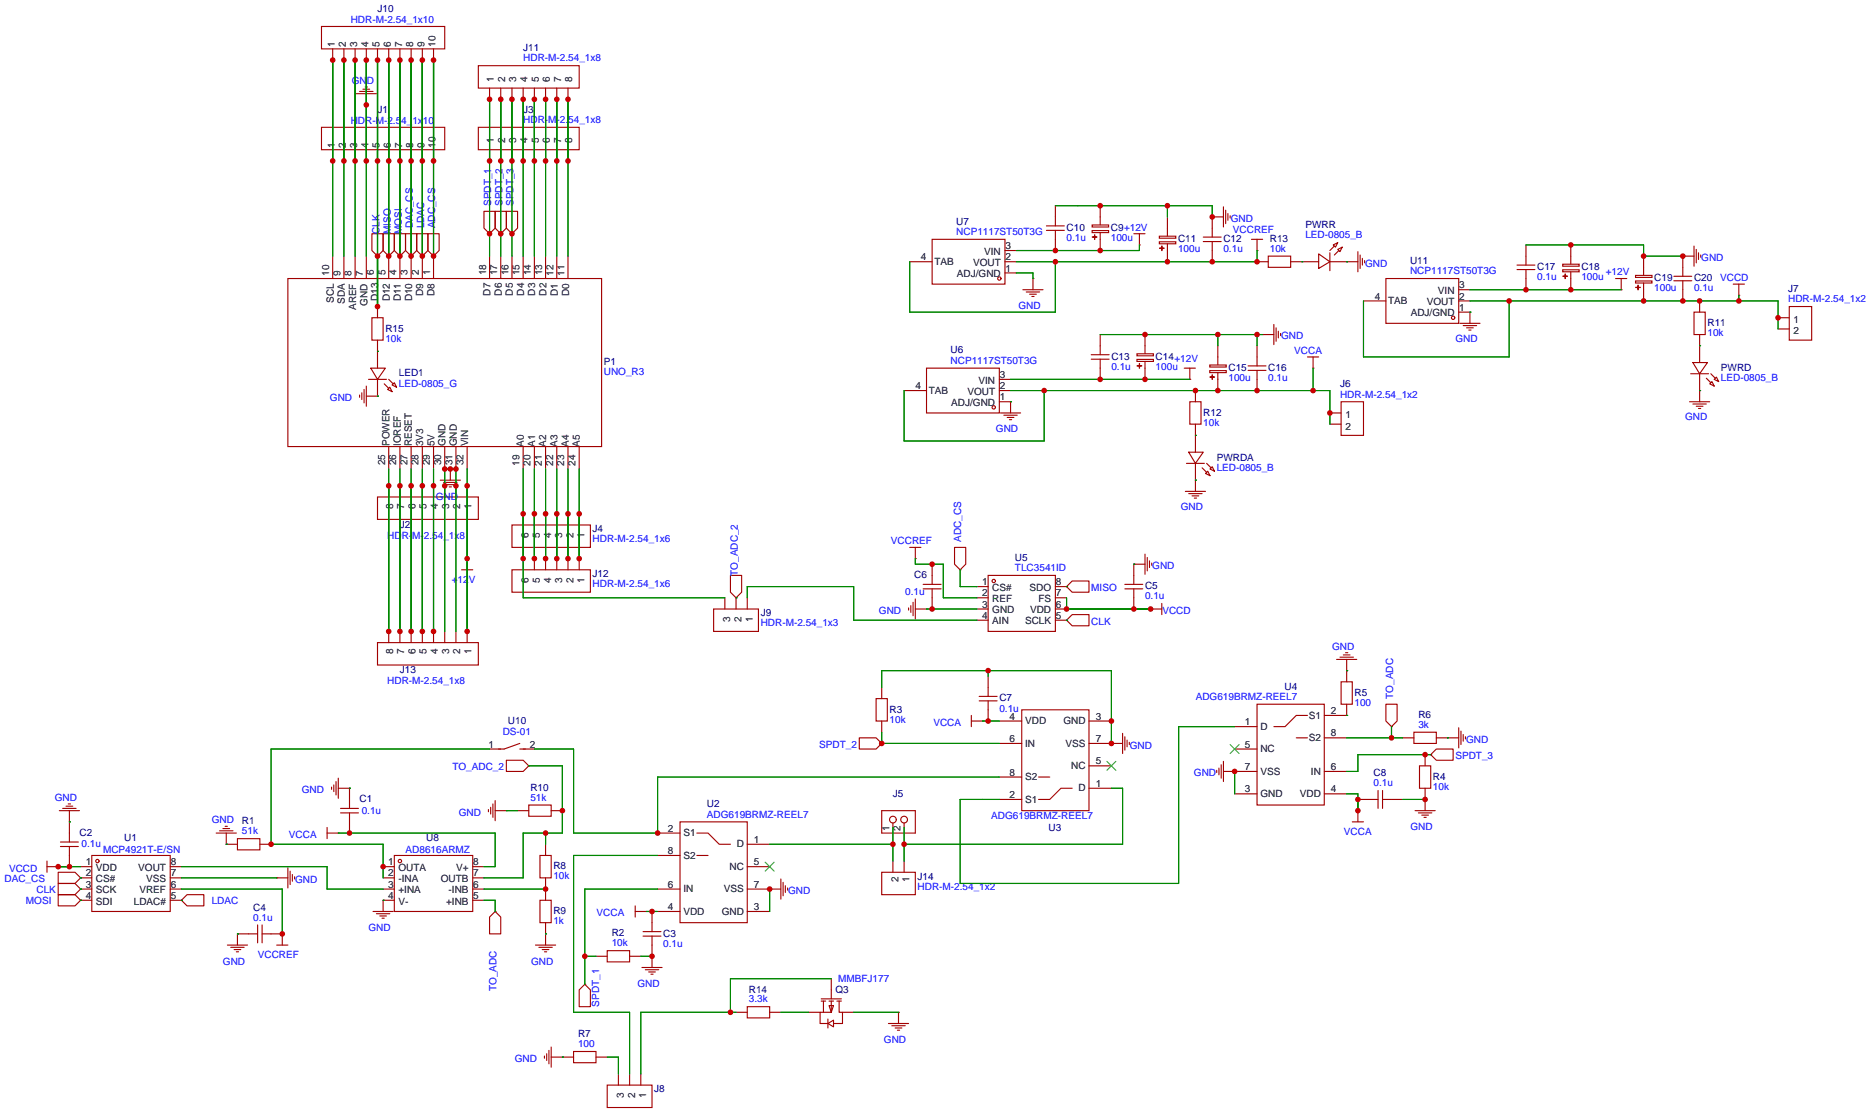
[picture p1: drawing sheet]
<svg xmlns="http://www.w3.org/2000/svg" width="424mm" height="252mm" viewBox="0 0 424 252" stroke-linecap="round" stroke-linejoin="round" font-family="sans-serif">
<g fill="none" stroke="#a10000" stroke-width=".25">
<path d="M72.9 6h27.9v5.1h-27.9zM75.4 11.1v2.5M78 11.1v2.5M80.5 11.1v2.5M82.8 19.7h.5M83 11.1v2.5M85.6 11.1v2.5M88.1 11.1v2.5M90.7 11.1v2.5M93.2 11.1v2.5M95.7 11.1v2.5M98.3 11.1v2.5"/>
<path d="M108.4 14.9h22.9v5.1h-22.9zM111 20v2.5M113.5 20v2.5M116.1 20v2.5M118.6 20v2.5M121.1 20v2.5M123.7 20v2.5M126.2 20v2.5M128.8 20v2.5M72.9 28.9h27.9v5h-27.9zM75.4 33.9v2.6M78 33.9v2.6"/>
<path d="M80.5 33.9v2.6M80.8 21.2h4.5M81.5 20.7h3.1M82.3 20.2h1.5M83 23.8h.1M83 21.2v2.6M83 33.9v2.6M85.6 33.9v2.6M88.1 33.9v2.6M90.7 33.9v2.6M93.2 33.9v2.6M95.7 33.9v2.6"/>
<path d="M98.3 33.9v2.6M108.4 28.9h22.9v5h-22.9zM111 33.9v2.6M113.5 33.9v2.6M116.1 33.9v2.6M118.6 33.9v2.6M121.1 33.9v2.6M123.7 33.9v2.6M126.2 33.9v2.6M128.8 33.9v2.6M75.4 58.1v5.1M78 58.1v5.1"/>
<path d="M80.5 58.1v5.1M83 58.1v5.1M84.3 53h2.6v3.8l-1.3 1.3-1.3-1.3zM85.6 58.1h.1M85.6 58.1v5.1M86.9 53h2.5v3.8l-1.3 1.3-1.2-1.3zM88.1 58.1h.1M88.1 58.1v5.1M89.4 53h2.5v3.8l-1.2 1.3-1.3-1.3zM90.7 58.1h.1M90.7 58.1v5.1M91.9 53h2.6v3.8l-1.3 1.3-1.3-1.3z"/>
<path d="M93.2 58.1h.1M93.2 58.1v5.1M94.5 53h2.5v3.8l-1.3 1.3-1.2-1.3zM95.7 58.1h.1M95.7 58.1v5.1M97 53h2.6v3.8l-1.3 1.3-1.3-1.3zM98.3 58.1h.1M98.3 58.1v5.1M109.7 47.9h2.6v3.8l-1.3 1.3-1.3-1.3zM111 53h.1M111 58.1v5.1M112.3 47.9h2.5v3.8l-1.3 1.3-1.2-1.3z"/>
<path d="M113.5 53h.1M113.5 58.1v5.1M114.8 47.9h2.5v3.8l-1.2 1.3-1.3-1.3zM116.1 53h.1M116.1 58.1v5.1M118.6 58.1v5.1M121.1 58.1v5.1M123.7 58.1v5.1M126.2 58.1v5.1M128.8 58.1v5.1M206.2 59.3h5.1M211.3 54.3h16.5v10.1h-16.5z"/>
<path d="M227.8 59.3h2.6M227.8 56.8h2.6M237.2 52.2h4.1M237.2 51.2h4.1M239.3 46.6v4.6M239.3 52.2v4.6M247.6 51h3.7v.5h-3.7zM247.6 52.3h3.7v.4h-3.7zM247.6 53.7l1 .1zM248.1 53.2l.1 1.1zM249.4 46.6v4.4M249.4 52.7v4.1"/>
<path d="M257 53h2.6M258.3 55.5h.1M258.3 53v2.5M262.8 53.6h3.8v.4h-3.8zM262.8 54.8h3.8v.5h-3.8zM262.9 56.3h1zM263.4 55.8v1zM264.7 49.2v4.3M264.7 55.3v4M272.8 54.8h4M272.8 53.8h4M274.8 49.2h.1"/>
<path d="M274.8 49.2h2.6M274.8 49.2v4.6M274.8 54.8v4.5M277.4 46.9v4.6M277.9 47.7v3M278.4 48.4v1.5M278.9 48.9v.5M283.7 54.3h2.5M285 56.8h.1M285 54.3v2.5M285 59.3h2.5M287.5 58.1h5.1v2.5h-5.1z"/>
<path d="M292.6 59.3h6.3M298.9 57.6l2.6 1.7-2.6 1.6zM301.5 59.3h6.3M301.5 57.3v4.1M302.2 55.5l1.1-.5-.5 1zM302.5 55.8l-1 1M303.3 56.6l1-.6-.5 1.1zM303.5 56.8l-1 1M305.3 59.3h.1M307.8 57.1v4.5M308.3 57.8v3.1M308.8 58.6v1.5"/>
<path d="M309.4 59.1v.5M345.9 55.5v4.6M354.3 59.9h3.7v.5h-3.7zM356.1 55.5v4.4M372.6 58.1v4.3M381.5 58.1h.1M381.5 58.1v4.5M381.5 58.1h2.5M384 55.8v4.6M384.5 56.6v3M385 57.3v1.5M385.6 57.8v.5"/>
<path d="M65.3 63.2h71.1v38.1h-71.1zM84.3 72h2.6v5.1h-2.6zM85.6 69.5v2.5M85.6 77.1v6.4M227.8 61.9h2.6M231.9 65.7h4.6M232.6 66.2h3.1M233.4 66.7h1.5M233.9 67.2h.5M234.2 63.2h.1M234.2 63.2v2.5M249.4 75.9v4.5"/>
<path d="M259.6 75.9v4.3M276.1 78.4v4.3M285 78.4v4.6M286.2 75.9h.1M286.2 75.9h2.6M288.8 73.6v4.5M289.3 74.3v3.1M289.8 75.1v1.5M290.3 75.6v.5M309.1 68.2h5.1M314.2 63.2h16.5v10.1h-16.5zM330.7 65.7h2.5"/>
<path d="M330.7 70.8h2.5M330.7 68.2h2.5M330.9 73.3h4.6M331.7 73.8h3.1M332.5 74.3h1.5M333 74.8h.5M333.2 70.8h.1M333.2 70.8v2.5M343.9 61.1h4.1M343.9 60.1h4.1M345.9 61.1v4.6M354.3 61.2h3.7v.4h-3.7z"/>
<path d="M354.3 62.6h1zM354.8 62.1v1.1zM356.1 61.6v4.1M366.3 63.2h2.5M367.5 65.7h.1M367.5 63.2v2.5M370.8 62.4h3.7v.5h-3.7zM370.8 63.7h3.7v.5h-3.7zM370.8 65.2h1zM371.3 64.7l.1 1zM372.6 64.2v4M379.5 63.7h4"/>
<path d="M379.5 62.6h4M381.5 63.7v4.5M384 70.8h2.6v5.1h-2.6zM385.3 68.2v2.6M385.3 75.9v6.3M392.9 64.4h2.6M394.2 67h.1M394.2 64.4v2.6M403.1 72h2.5M403.1 74.6h2.5M405.6 69.5h5.1v7.6h-5.1zM81.5 89.6v.5"/>
<path d="M82 89.1v1.5M82.5 88.3v3M83 87.5v4.6M83 89.8h2.6M83.5 86h4.1M84.1 83.5h3.3l-1.8 2.5zM85.6 89.8h.1M85.6 86v3.8M87.1 87l1 1M88.1 86l1 1M88.4 87.8l.5 1-1-.5zM88.9 87.3l.5-.5 .5 1z"/>
<path d="M205 88.6h5M210 83.5h16.6v10.1h-16.6zM226.6 91.1h2.5M226.6 88.6h2.5M226.6 86h2.5M226.8 93.6h4.6M227.6 94.1h3M228.3 94.7h1.6M228.8 95.2h.5M229.1 91.1h.1M229.1 91.1v2.5M247.4 81.4h4"/>
<path d="M247.4 80.4h4M249.4 81.4v4.6M257.7 80.2h3.8v.5h-3.8zM257.7 81.5h3.8v.5h-3.8zM257.8 82.9l1 .1zM258.3 82.5v1zM259.6 82v4M268.5 83.5h2.5M269.7 91.1h2.6v5.1h-2.6zM269.7 86h.1M269.7 83.5v2.5M271 88.6v2.5"/>
<path d="M271 96.2v6.3M274.3 82.8h3.7v.4h-3.7zM274.3 84h3.7v.5h-3.7zM274.3 85.5h1zM274.8 85v1zM276.1 84.5v4.1M282.9 84h4.1M282.9 83h4.1M285 84v4.6M296.4 80.9h2.5M297.7 83.5h.1M297.7 80.9v2.6"/>
<path d="M301.5 93.6h2.5M301.5 96.2h2.5M304 91.1h5.1v7.6h-5.1zM383 91.1h4.6M383.3 84.7h4M383.8 82.2h3.3l-1.8 2.5zM383.8 91.6h3M384.5 92.1h1.6M385 92.6h.6M385.3 88.6h.1M385.3 84.7v6.4M386.8 85.8l1 1"/>
<path d="M387.8 84.7l1.1 1.1M388.1 86.5l.5 1-1-.5zM389.1 85.5l.5 1-1-.5zM85.6 112.7h22.8v5.1h-22.8zM88.1 101.3v5M88.1 110.1v2.6M90.7 101.3v5M90.7 110.1v2.6M93.2 101.3v5M93.2 110.1v2.6M95.7 101.3v5M95.7 110.1v2.6"/>
<path d="M98.3 101.3v5M98.3 110.1v2.6M99.8 108.9h4.6M100.6 109.4h3M100.8 101.3v5M100.8 110.1v2.6M101.3 109.9h1.6M101.8 110.4h.5M102.1 106.3h.1M102.1 106.3v2.6M103.4 101.3v5M103.4 110.1v2.6"/>
<path d="M105.9 101.3v5M105.9 110.1v2.6M116.1 119h17.7v5.1h-17.7zM118.6 101.3v5M118.6 116.5v2.5M121.1 101.3v5M121.1 116.5v2.5M123.7 101.3v5M123.7 116.5v2.5M126.2 101.3v5M126.2 116.5v2.5M128.8 101.3v5"/>
<path d="M128.8 116.5v2.5M131.3 101.3v5M131.3 116.5v2.5M268.7 111.4h4.6M269 105.1h4M269.5 102.5h3.3l-1.8 2.6zM269.5 111.9h3M270.2 112.4h1.6M270.7 112.9h.6M271 108.9h.1M271 105.1v6.3M272.5 106.1l1 1"/>
<path d="M273.3 107.4l.5-.6 .5 1.1zM273.5 105.1l1.1 1M274.3 106.3l.5-.5 .5 1zM104.6 129.2h2.6M105.9 126.7h.1M105.9 126.7v2.5M116.1 129.2h17.7v5.1h-17.7zM118.6 126.7v2.5M121.1 126.7v2.5M123.7 126.7v2.5M126.2 126.7v2.5M128.8 126.7v2.5"/>
<path d="M131.3 126.7v2.5M161.8 138.1h10.1v5.1h-10.1zM164.3 135.5v2.6M165.6 130.5h2.5v3.8l-1.2 1.2-1.3-1.2zM166.9 135.5h.1M166.9 135.5v2.6M169.4 135.5v2.6M206 137.8v.5M206.2 124.1h2.6M206.5 137.3v1.5M207 136.6v3M207.5 126.7h.1"/>
<path d="M207.5 138.1h2.5M207.5 124.1v2.6M207.5 135.8v4.6M209.3 133.5h4M209.3 132.5h4M210 138.1h.1M211.3 127.9v4.6M211.3 133.5v4.6M216.4 124.1h2.5v3.8l-1.2 1.3-1.3-1.3zM217.7 129.2h.1M221.5 133h2.5M221.5 135.5h2.5"/>
<path d="M221.5 138.1h2.5M224 130.5h15.3v12.7h-15.3zM239.3 133h2.5M239.3 135.5h2.5M239.3 138.1h2.5M241.8 133h.1M243.1 131.7h3.8v2.6h-3.8l-1.3-1.3zM243.1 139.4h3.8v2.5h-3.8l-1.3-1.3zM255 133.5h4.1M255 132.5h4.1M257 127.9h.1M257 127.9v4.6"/>
<path d="M257 133.5v4.6M257 127.9h2.6M259.6 125.6v4.6M260.1 126.4v3M260.6 127.2v1.5M260.8 138.1h.1M260.8 138.1h2.6M261.1 127.7v.5M263.4 136.8v2.6M85.6 145.7h22.8v5.1h-22.8zM88.1 143.2v2.5M90.7 143.2v2.5"/>
<path d="M93.2 143.2v2.5M95.7 143.2v2.5M98.3 143.2v2.5M100.8 143.2v2.5M103.4 143.2v2.5M105.9 143.2v2.5M198.6 158.4h2.6v5.1h-2.6zM199.9 155.9v2.5M221.5 140.6h2.5M222 157.9h4M222 158.9h4M224 153.3v4.6"/>
<path d="M224 158.9v4.6M239.3 140.6h2.5M241.8 140.6h.1M285 159.7h15.2v22.8h-15.2zM303 149.5h4.6M303.8 149h3M304 154.6h2.6v5.1h-2.6zM304.5 148.5h1.6M305 148h.5M305.3 152.1h.1M305.3 159.7v2.5h-5.1M305.3 149.5v5.1"/>
<path d="M314.2 159.7h2.5v3.8l-1.2 1.3-1.3-1.3zM75.2 178.5v.5M75.7 178v1.5M76.2 177.2v3M76.7 178.7h2.5M76.7 176.4v4.6M79.2 178.7h.1M79.2 178.7v4.6M114.8 172.4h3.8l1.3 1.2-1.3 1.3h-3.8zM117.8 168.6l-3.5 1.2h-3.3M117.8 169.8h3.3M119.9 173.6h.1"/>
<path d="M194.8 167.3h3.8l1.3 1.3-1.3 1.2h-3.8zM199.9 168.6h.1M199.9 163.5v2.5M220.2 163.5h2.5M220.2 162.2v2.6M222.7 163.5h.1M226.6 163.5h5M226.6 168.6h5M226.6 176.2h5M231.6 160.9h15.3v22.9h-15.3zM235.4 176.2h2.6M243.1 178.7h-2.6l-2.5 2.6h-2.6"/>
<path d="M246.9 178.7h5.1M246.9 163.5h5.1M246.9 173.6h5.1M246.9 168.6h7.6M252 168.6h.1M254.5 166.3v4.6M255 167v3.1M255.5 167.8v1.5M256 168.3v.5M275.8 174.7v.5M276.3 174.2v1.5M276.8 173.4v3"/>
<path d="M277.4 174.9h7.6M277.4 172.6v4.6M279.9 174.9h.1M279.9 164.8h5.1M279.9 180h5.1M279.9 169.8h5.1M293.9 167.3h2.5M296.4 162.2h-2.5l-2.6 2.6h-2.5M300.2 180h5.1M300.2 174.9h5.1M300.2 167.3h5.1M312.4 179.2v4.1"/>
<path d="M313.4 179.2v4.1M315.5 164.8h.1M318 167.3h2.5M320.5 166h5.1v2.6h-5.1zM321.8 173.6h2.5v5.1h-2.5zM323.1 171.1v2.5M323.1 178.7v5.1M324.3 171.1h.1M325.6 169.8h3.8v2.6h-3.8l-1.3-1.3zM325.6 167.3h5.1M328.2 167.3h.1M330.7 165v4.6"/>
<path d="M331.2 165.8v3M331.7 166.5v1.6M332.2 167v.5M10.7 196.5h2.5M10.7 195.2v2.6M13.2 196.5h.1M13.2 197.8h3.8l1.3 1.2-1.3 1.3h-3.8zM13.4 183.8h4.6M13.7 191.9h4.1M13.7 190.9h4.1M14.2 183.3h3.1M15 182.8h1.5"/>
<path d="M15.5 182.3h.5M15.7 186.3h.1M15.7 183.8v7.1M15.7 191.9v4.6M18.3 199h.1M18.3 196.5h2.5M18.3 199h2.5M20.8 194h17.8v12.7h-17.8zM38.6 196.5h2.5M38.6 199h2.5M49 188.9h4.6M49.8 188.4h3"/>
<path d="M50.5 187.9h1.6M51 187.4h.5M51.3 191.4h.1M51.3 191.4h2.5M51.3 188.9v2.5M53.8 190.2h5.1v2.5h-5.1zM58.9 191.4h2.6M62.7 199h.1M62.7 199h2.6M65.3 196.8v4.5M65.8 197.5v3.1M66.3 198.3v1.5"/>
<path d="M66.8 198.8v.5M74.2 188.9h2.5M74.2 187.6v2.6M76.7 188.9h.1M77.2 184.3h4.1M77.2 183.3h4.1M79.2 184.3v4.6M86.9 196.5h2.5M86.9 199h2.5M89.4 194h17.8v12.7h-17.8zM107.2 196.5h2.5M107.2 199h2.5"/>
<path d="M110.7 183.6v.5M111.2 183v1.6M111.7 182.3v3M112.3 183.8h2.5M112.3 181.5v4.6M114.8 183.8h.1M117.3 183.8h2.6M119.9 182.5h5.1v2.6h-5.1zM122.4 194h2.6v5h-2.6zM123.7 191.4v2.6M123.7 199v5.1M125 183.8h2.5"/>
<path d="M149.1 188.9h5.1M149.1 194h5.1M154.2 186.3h15.2v22.9h-15.2zM158 188.9h2.5l2.6 2.5h2.5M158 194h2.5M169.4 196.5h5.1M169.4 191.4h5.1M177 199.3v4.6M199.9 197.8h7.6v5.1h-7.6zM199.9 183.8h7.6v5.1h-7.6zM202.4 186.6v1M202.4 195.2v2.6"/>
<path d="M205 186.6v1M205 195.2v2.6M226.6 181.3h5M306.6 186.3h2.5M307.8 183.8h.1M307.8 181.3h4.6M307.8 183.8v2.5M313.4 181.3h4.6M320.8 183.8h4.6M321.5 184.3h3.1M322.3 184.8h1.5M322.8 185.3h.5"/>
<path d="M323.1 181.3h.1M13.2 200.3h3.8l1.3 1.3-1.3 1.3h-3.8zM13.2 202.9h3.8l1.3 1.2-1.3 1.3h-3.8zM18.3 201.6h.1M18.3 204.1h.1M18.3 201.6h2.5M18.3 204.1h2.5M38.6 201.6h2.5M38.6 204.1h2.5M41.1 204.1l1.3-1.2h3.8v2.5h-3.8zM41.1 204.1h.1M51.5 214.3h4.6"/>
<path d="M52.3 214.8h3.1M53.1 215.3h1.5M53.6 215.8h.5M53.8 211.7h.1M53.8 211.7h4.6M53.8 211.7v2.6M58.4 209.7v4.1M59.4 209.7v4.1M59.4 211.7h4.6M62.7 214.3h2.6M64 211.7h.1M64 211.7v2.6"/>
<path d="M84.6 206.7h4.5M85.3 207.2h3.1M86.1 207.7h1.5M86.6 208.2h.5M86.9 204.1h.1M86.9 201.6h2.5M86.9 204.1h2.5M86.9 204.1v2.6M107.2 201.6h2.5M107.2 204.1h2.5M112.3 206.7l1.2 1.2v3.8h-2.5v-3.8zM112.3 206.7h.1"/>
<path d="M121.4 214.3h4.6M122.2 214.8h3M122.4 204.1h2.6v5.1h-2.6zM122.9 215.3h1.5M123.4 215.8h.5M123.7 211.7h.1M123.7 209.2v5.1M135.1 216.8h2.6M137.7 215.6h5v2.5h-5zM142.7 216.8h2.6M144 206.7h2.5M144 205.4v2.5"/>
<path d="M145.5 219.4h4.6M145.8 211.2h4M145.8 212.3h4M146.3 219.9h3M146.5 206.7h.1M147.8 216.8h.1M147.8 206.7v4.5M147.8 212.3v7.1M149.1 201.6h5.1M149.1 206.7h5.1M169.4 201.6h7.6M169.4 206.7h5.1"/>
<path d="M174.5 201.6h.1M177.5 200.1v3M178 200.8v1.5M178.5 201.3v.5M123.4 239.4v.5M123.9 238.9v1.5M124.4 238.2v3M125 239.7h5M125 237.4v4.6M127.5 239.7h.1M130 238.4h5.1v2.6h-5.1zM131.3 224.4l1.3-1.2 1.2 1.2v3.9h-2.5z"/>
<path d="M132.6 223.2h.1M135.1 239.7h2.6M147 220.4h1.6M147.6 220.9h.5M166.9 229.5h2.5M169.4 228.3h5.1v2.5h-5.1zM174.5 229.5h2.5M183.4 229.5h2.5M186.2 226.5h4.5M186.2 227h1M186.7 227v2.5M187.7 232.1l1.3-.8v1.5z"/>
<path d="M187.7 231v2.1M187.9 228h1.1l-.5 1.5zM187.9 227h1.1M188.5 227v2.5h-2.6v2.6h1.8M188.5 221.9v4.6M189.7 227h1M190.2 227v2.5h.8v2.6h-2M191 229.5h2.5M201.4 232.1h4.6M202.2 232.6h3M202.9 233.1h1.6M203.4 233.6h.5"/>
<path d="M203.7 229.5h.1M203.7 229.5v2.6M137.7 246h10.1v5.1h-10.1zM140.2 243.5v2.5M142.7 243.5v2.5M145.3 243.5v2.5"/>
<circle cx="226.5" cy="63.2" r=".38"/>
<circle cx="329.4" cy="72" r=".38"/>
<circle cx="225.3" cy="92.4" r=".38"/>
<circle cx="225.3" cy="131.7" r=".38"/>
<circle cx="22.1" cy="195.2" r=".38"/>
<circle cx="90.7" cy="195.2" r=".38"/>
<circle cx="202.4" cy="185.8" r=".76"/>
<circle cx="205" cy="185.8" r=".76"/>
</g>
<path d="M250.9 172.6l2.1 2.1M253 172.6l-2.1 2.1M278.9 168.8l2 2.1M280.9 168.8l-2 2.1M173.5 195.5l2 2M175.5 195.5l-2 2" fill="none" stroke="#3c3" stroke-width=".25"/>
<g fill="none" stroke="#008700" stroke-width=".25">
<path d="M75.4 13.6v44.5M78 13.6v44.5M80.5 13.6v44.5M83 13.6v44.5M85.6 13.6v55.9M88.1 13.6v44.5M90.7 13.6v44.5M93.2 13.6v44.5M95.7 13.6v44.5M98.3 13.6v44.5M111 22.5v35.6M113.5 22.5v35.6"/>
<path d="M116.1 22.5v35.6M118.6 22.5v35.6M121.1 22.5v35.6M123.7 22.5v35.6M126.2 22.5v35.6M128.8 22.5v35.6M206.2 59.3v11.5h33.1v-11.5M239.3 46.6h35.5v2.6M258.3 55.5v1.3h-27.9M264.7 46.6v2.6M285 56.8v2.5h-54.6M295.1 59.3h.1"/>
<path d="M305.3 59.3h.1M345.9 55.5h26.7v2.6h8.9M85.6 79.7h.1M230.4 61.9h3.8v1.3M249.4 75.9h36.8M276.1 75.9v2.5M285 75.9v2.5M309.1 68.2v12.7h33v-12.7M333.2 70.8h.1M333.2 65.7h34.3M333.2 68.2h69.9v6.4M385.3 78.4h.1"/>
<path d="M394.2 67v1.2M85.6 89.8h.1M205 88.6v11.4h31.7v-11.4M229.1 91.1h.1M229.1 86h40.6M229.1 88.6h72.4v7.6M271 98.7h.1M297.7 83.5v5.1M385.3 88.6h.1M88.1 106.3v36.9M90.7 106.3v36.9M93.2 106.3v36.9"/>
<path d="M95.7 106.3v36.9M98.3 106.3v36.9M105.9 106.3v36.9M118.6 106.3v29.2h45.7M121.1 106.3v20.4M123.7 106.3v20.4M126.2 106.3v20.4M128.8 106.3v20.4M131.3 106.3v20.4M271 108.9h.1M166.9 135.5h.1M169.4 135.5v-2.5h24.1v7.6h28"/>
<path d="M207.5 126.7v1.2h6.4v7.6h7.6M210 138.1h11.5M217.7 129.2v3.8h3.8M241.8 133h.1M241.8 135.5v2.6h19M257 127.9h.1M100.8 143.2v-36.9h2.6v36.9M199.9 155.9v-3.8h52.1v16.5M224 152.1v1.2M241.8 140.6h.1M305.3 152.1h.1M79.2 178.7h.1"/>
<path d="M111 169.8h-49.5v21.6h25.4v7.6M119.9 173.6h7.6v15.3h-8.9v10.1h-8.9M121.1 169.8h8.9v19.1h19.1v-12.7h77.5M199.9 166v2.6h26.7M222.7 163.5h3.9M252 178.7h2.5v12.7h-49.5M279.9 174.9v5.1M279.9 164.8h-12.7v35.5h-49.5v-19h8.9M305.3 162.2h.1M305.3 180h2.5v3.8M305.3 167.3h12.7M315.5 164.8v2.5"/>
<path d="M324.3 171.1h-16.5v3.8h-2.5M328.2 167.3h.1M13.2 196.5h5.1M15.7 186.3h.1M18.3 199h.1M41.1 199h21.6M41.1 196.5h33.1v5.1h12.7M51.3 191.4h.1M76.7 188.9h35.6v7.6h-2.6M114.8 183.8h2.5M123.7 188.9v2.5M149.1 194h-19.1v35.5h12.7v14"/>
<path d="M174.5 191.4h27.9M202.4 187.6v7.6M205 187.6v7.6M318 181.3h5.1M18.3 201.6h.1M18.3 204.1h.1M41.1 204.1h.1M41.1 201.6h22.9v10.1M53.8 211.7h.1M86.9 204.1h.1M109.7 201.6h14M109.7 204.1h2.6v2.6"/>
<path d="M123.7 211.7h.1M132.6 216.8h2.5M145.3 216.8h2.5M146.5 206.7h2.6M149.1 201.6h-16.5v21.6M174.5 201.6v5.1M127.5 239.7h.1M137.7 239.7h2.5v3.8M166.9 229.5h-21.6v14M177 229.5h6.4M188.5 221.9h-22.9v7.6M193.5 229.5h10.2"/>
</g>
<g fill="#c00">
<circle cx="174.5" cy="201.6" r=".63"/>
<circle cx="224" cy="152.1" r=".63"/>
<circle cx="252" cy="163.5" r=".63"/>
<circle cx="252" cy="168.6" r=".63"/>
<circle cx="279.9" cy="174.9" r=".63"/>
<circle cx="211.3" cy="138.1" r=".63"/>
<circle cx="241.8" cy="138.1" r=".63"/>
<circle cx="257" cy="138.1" r=".63"/>
<circle cx="260.8" cy="138.1" r=".63"/>
<circle cx="13.2" cy="196.5" r=".63"/>
<circle cx="15.7" cy="196.5" r=".63"/>
<circle cx="61.5" cy="191.4" r=".63"/>
<circle cx="86.9" cy="196.5" r=".63"/>
<circle cx="147.8" cy="206.7" r=".63"/>
<circle cx="149.1" cy="188.9" r=".63"/>
<circle cx="64" cy="211.7" r=".63"/>
<circle cx="211.3" cy="127.9" r=".63"/>
<circle cx="131.3" cy="116.5" r=".63"/>
<circle cx="131.3" cy="126.7" r=".63"/>
<circle cx="128.8" cy="116.5" r=".63"/>
<circle cx="128.8" cy="126.7" r=".63"/>
<circle cx="126.2" cy="116.5" r=".63"/>
<circle cx="126.2" cy="126.7" r=".63"/>
<circle cx="123.7" cy="116.5" r=".63"/>
<circle cx="123.7" cy="126.7" r=".63"/>
<circle cx="121.1" cy="116.5" r=".63"/>
<circle cx="121.1" cy="126.7" r=".63"/>
<circle cx="118.6" cy="126.7" r=".63"/>
<circle cx="118.6" cy="116.5" r=".63"/>
<circle cx="105.9" cy="126.7" r=".63"/>
<circle cx="105.9" cy="143.2" r=".63"/>
<circle cx="105.9" cy="110.1" r=".63"/>
<circle cx="98.3" cy="110.1" r=".63"/>
<circle cx="98.3" cy="143.2" r=".63"/>
<circle cx="95.7" cy="110.1" r=".63"/>
<circle cx="95.7" cy="143.2" r=".63"/>
<circle cx="93.2" cy="110.1" r=".63"/>
<circle cx="93.2" cy="143.2" r=".63"/>
<circle cx="90.7" cy="110.1" r=".63"/>
<circle cx="90.7" cy="143.2" r=".63"/>
<circle cx="88.1" cy="110.1" r=".63"/>
<circle cx="88.1" cy="143.2" r=".63"/>
<circle cx="75.4" cy="36.5" r=".63"/>
<circle cx="75.4" cy="13.6" r=".63"/>
<circle cx="78" cy="36.5" r=".63"/>
<circle cx="78" cy="13.6" r=".63"/>
<circle cx="80.5" cy="36.5" r=".63"/>
<circle cx="80.5" cy="13.6" r=".63"/>
<circle cx="83" cy="36.5" r=".63"/>
<circle cx="83" cy="13.6" r=".63"/>
<circle cx="83" cy="23.8" r=".63"/>
<circle cx="85.6" cy="13.6" r=".63"/>
<circle cx="85.6" cy="36.5" r=".63"/>
<circle cx="85.6" cy="58.1" r=".63"/>
<circle cx="85.6" cy="69.5" r=".63"/>
<circle cx="88.1" cy="13.6" r=".63"/>
<circle cx="88.1" cy="36.5" r=".63"/>
<circle cx="88.1" cy="58.1" r=".63"/>
<circle cx="90.7" cy="13.6" r=".63"/>
<circle cx="90.7" cy="36.5" r=".63"/>
<circle cx="90.7" cy="58.1" r=".63"/>
<circle cx="93.2" cy="13.6" r=".63"/>
<circle cx="93.2" cy="36.5" r=".63"/>
<circle cx="93.2" cy="58.1" r=".63"/>
<circle cx="95.7" cy="13.6" r=".63"/>
<circle cx="95.7" cy="36.5" r=".63"/>
<circle cx="95.7" cy="58.1" r=".63"/>
<circle cx="98.3" cy="13.6" r=".63"/>
<circle cx="98.3" cy="36.5" r=".63"/>
<circle cx="98.3" cy="58.1" r=".63"/>
<circle cx="111" cy="36.5" r=".63"/>
<circle cx="111" cy="53" r=".63"/>
<circle cx="111" cy="22.5" r=".63"/>
<circle cx="113.5" cy="36.5" r=".63"/>
<circle cx="113.5" cy="53" r=".63"/>
<circle cx="113.5" cy="22.5" r=".63"/>
<circle cx="116.1" cy="36.5" r=".63"/>
<circle cx="116.1" cy="53" r=".63"/>
<circle cx="116.1" cy="22.5" r=".63"/>
<circle cx="118.6" cy="36.5" r=".63"/>
<circle cx="118.6" cy="22.5" r=".63"/>
<circle cx="121.1" cy="36.5" r=".63"/>
<circle cx="121.1" cy="22.5" r=".63"/>
<circle cx="123.7" cy="36.5" r=".63"/>
<circle cx="123.7" cy="22.5" r=".63"/>
<circle cx="126.2" cy="36.5" r=".63"/>
<circle cx="126.2" cy="22.5" r=".63"/>
<circle cx="128.8" cy="36.5" r=".63"/>
<circle cx="128.8" cy="22.5" r=".63"/>
<circle cx="132.6" cy="216.8" r=".63"/>
<circle cx="147.8" cy="216.8" r=".63"/>
<circle cx="199.9" cy="168.6" r=".63"/>
<circle cx="165.6" cy="229.5" r=".63"/>
<circle cx="202.4" cy="191.4" r=".63"/>
<circle cx="205" cy="191.4" r=".63"/>
<circle cx="224" cy="163.5" r=".63"/>
<circle cx="307.8" cy="183.8" r=".63"/>
<circle cx="307.8" cy="181.3" r=".63"/>
<circle cx="323.1" cy="171.1" r=".63"/>
<circle cx="323.1" cy="181.3" r=".63"/>
<circle cx="315.5" cy="167.3" r=".63"/>
<circle cx="123.7" cy="201.6" r=".63"/>
<circle cx="127.5" cy="183.8" r=".63"/>
<circle cx="123.7" cy="188.9" r=".63"/>
<circle cx="249.4" cy="56.8" r=".63"/>
<circle cx="239.3" cy="56.8" r=".63"/>
<circle cx="264.7" cy="46.6" r=".63"/>
<circle cx="274.8" cy="49.2" r=".63"/>
<circle cx="249.4" cy="46.6" r=".63"/>
<circle cx="239.3" cy="59.3" r=".63"/>
<circle cx="264.7" cy="59.3" r=".63"/>
<circle cx="274.8" cy="59.3" r=".63"/>
<circle cx="285" cy="59.3" r=".63"/>
<circle cx="259.6" cy="86" r=".63"/>
<circle cx="249.4" cy="86" r=".63"/>
<circle cx="259.6" cy="75.9" r=".63"/>
<circle cx="285" cy="75.9" r=".63"/>
<circle cx="276.1" cy="75.9" r=".63"/>
<circle cx="301.5" cy="93.6" r=".63"/>
<circle cx="297.7" cy="88.6" r=".63"/>
<circle cx="285" cy="88.6" r=".63"/>
<circle cx="276.1" cy="88.6" r=".63"/>
<circle cx="271" cy="88.6" r=".63"/>
<circle cx="236.7" cy="88.6" r=".63"/>
<circle cx="356.1" cy="65.7" r=".63"/>
<circle cx="345.9" cy="65.7" r=".63"/>
<circle cx="403.1" cy="72" r=".63"/>
<circle cx="394.2" cy="68.2" r=".63"/>
<circle cx="385.3" cy="68.2" r=".63"/>
<circle cx="381.5" cy="68.2" r=".63"/>
<circle cx="372.6" cy="68.2" r=".63"/>
<circle cx="342.1" cy="68.2" r=".63"/>
<circle cx="381.5" cy="58.1" r=".63"/>
<circle cx="372.6" cy="58.1" r=".63"/>
<circle cx="356.1" cy="55.5" r=".63"/>
<circle cx="100.8" cy="110.1" r=".63"/>
<circle cx="100.8" cy="106.3" r=".63"/>
<circle cx="102.1" cy="106.3" r=".63"/>
<circle cx="103.4" cy="110.1" r=".63"/>
<circle cx="103.4" cy="106.3" r=".63"/>
<circle cx="79.2" cy="188.9" r=".63"/>
</g>
<g font-size="2.3" fill="#00f">
<text x="79.5" y="5.3">HDR-M-2.54_1x10</text>
<text x="118.6" y="13.9">HDR-M-2.54_1x8</text>
<text x="79.7" y="19">GND</text>
<text x="79.5" y="28.2">HDR-M-2.54_1x10</text>
<text x="118.6" y="27.9">HDR-M-2.54_1x8</text>
<text x="111.4" y="46.7" transform="rotate(-90 111.4 46.7)">SPDT_1</text>
<text x="113.9" y="46.7" transform="rotate(-90 113.9 46.7)">SPDT_2</text>
<text x="116.4" y="46.7" transform="rotate(-90 116.4 46.7)">SPDT_3</text>
<text x="86" y="53" transform="rotate(-90 86 53)">CLK</text>
<text x="88.6" y="53" transform="rotate(-90 88.6 53)">MISO</text>
<text x="91.1" y="53" transform="rotate(-90 91.1 53)">MOSI</text>
<text x="93.6" y="51.8" transform="rotate(-90 93.6 51.8)">DAC_CS</text>
<text x="96.1" y="51.8" transform="rotate(-90 96.1 51.8)">LDAC</text>
<text x="98.7" y="51.8" transform="rotate(-90 98.7 51.8)">ADC_CS</text>
<text x="216.8" y="53.2">NCP1117ST50T3G</text>
<text x="279" y="50.3">GND</text>
<text x="279.5" y="52.8">VCCREF</text>
<text x="241.8" y="54.6">0.1u</text>
<text x="251.8" y="54.6">100u</text>
<text x="267.1" y="57.2">100u</text>
<text x="277.4" y="57.2">0.1u</text>
<text x="287.9" y="57.1">10k</text>
<text x="295.9" y="54.1">LED-0805_B</text>
<text x="385.7" y="59.2">GND</text>
<text x="309.5" y="60.4">GND</text>
<text x="319.6" y="62.1">NCP1117ST50T3G</text>
<text x="348.5" y="63.5">0.1u</text>
<text x="358.5" y="63.5">100u</text>
<text x="364" y="62.5">+12V</text>
<text x="390" y="63.7">VCCD</text>
<text x="230.9" y="70.1">GND</text>
<text x="375" y="66.1">100u</text>
<text x="384" y="66.1">0.1u</text>
<text x="405.4" y="68.5">HDR-M-2.54_1x2</text>
<text x="87.4" y="77.5">10k</text>
<text x="290.4" y="77">GND</text>
<text x="329.9" y="77.5">GND</text>
<text x="387.1" y="76.2">10k</text>
<text x="215.5" y="82.4">NCP1117ST50T3G</text>
<text x="252" y="83.8">0.1u</text>
<text x="262" y="83.8">100u</text>
<text x="293.4" y="80.2">VCCA</text>
<text x="90.4" y="87.7">LED-0805_G</text>
<text x="136.9" y="85">UNO_R3</text>
<text x="278.5" y="86.4">100u</text>
<text x="287.5" y="86.4">0.1u</text>
<text x="390.1" y="86.4">LED-0805_B</text>
<text x="74.8" y="90.9">GND</text>
<text x="303.8" y="90.1">HDR-M-2.54_1x2</text>
<text x="382" y="95.2">GND</text>
<text x="225.8" y="98">GND</text>
<text x="272.8" y="96.5">10k</text>
<text x="275.8" y="106.7">LED-0805_B</text>
<text x="98.8" y="113.3">GND</text>
<text x="267.7" y="115.6">GND</text>
<text x="87.8" y="122.1">HDR-M-2.54_1x8</text>
<text x="134.3" y="123">HDR-M-2.54_1x6</text>
<text x="202" y="123.4">VCCREF</text>
<text x="217.9" y="122.9" transform="rotate(-90 217.9 122.9)">ADC_CS</text>
<text x="167.3" y="130.5" transform="rotate(-90 167.3 130.5)">TO_ADC_2</text>
<text x="230.1" y="129.4">TLC3541ID</text>
<text x="261.2" y="129">GND</text>
<text x="102.4" y="132.1">+12V</text>
<text x="134.3" y="133.1">HDR-M-2.54_1x6</text>
<text x="205.2" y="134.9">0.1u</text>
<text x="247.4" y="134">MISO</text>
<text x="259.6" y="135.9">0.1u</text>
<text x="172.4" y="142">HDR-M-2.54_1x3</text>
<text x="199.2" y="139.2">GND</text>
<text x="247.4" y="141.6">CLK</text>
<text x="263.5" y="139.2">VCCD</text>
<text x="302" y="147.3">GND</text>
<text x="87.8" y="155.2">HDR-M-2.54_1x8</text>
<text x="226.6" y="161.3">0.1u</text>
<text x="271.1" y="158.6">ADG619BRMZ-REEL7</text>
<text x="307.1" y="160">100</text>
<text x="315.8" y="158.4" transform="rotate(-90 315.8 158.4)">TO_ADC</text>
<text x="114" y="166.6">DS-01</text>
<text x="201.7" y="163.8">10k</text>
<text x="211.6" y="164.6">VCCA</text>
<text x="321.6" y="165.1">3k</text>
<text x="185.7" y="169.5">SPDT_2</text>
<text x="256.1" y="169.9">GND</text>
<text x="329.9" y="172.1">SPDT_3</text>
<text x="332.3" y="168.4">GND</text>
<text x="68.4" y="179.8">GND</text>
<text x="102.6" y="174.5">TO_ADC_2</text>
<text x="270.7" y="176">GND</text>
<text x="311.4" y="178.3">0.1u</text>
<text x="324.8" y="179.1">10k</text>
<text x="12.4" y="181.6">GND</text>
<text x="82" y="184.4">0.1u</text>
<text x="104" y="184.9">GND</text>
<text x="120.2" y="181.6">51k</text>
<text x="160.3" y="185.4">ADG619BRMZ-REEL7</text>
<text x="224.7" y="185.7">ADG619BRMZ-REEL7</text>
<text x="48" y="186.7">GND</text>
<text x="54.9" y="189.2">51k</text>
<text x="65.5" y="190">VCCA</text>
<text x="304.7" y="189.3">VCCA</text>
<text x="319.8" y="188.3">GND</text>
<text x="2.1" y="197.6">VCCD</text>
<text x="18.5" y="192.1">0.1u</text>
<text x="23.4" y="193.4">MCP4921T-E/SN</text>
<text x="91.9" y="193.3">AD8616ARMZ</text>
<text x="1" y="200">DAC_CS</text>
<text x="8.3" y="202.5">CLK</text>
<text x="66.9" y="200.2">GND</text>
<text x="125.5" y="199.4">10k</text>
<text x="178.7" y="202.7">GND</text>
<text x="208" y="201.8">HDR-M-2.54_1x2</text>
<text x="5.9" y="205">MOSI</text>
<text x="48" y="205.1">LDAC</text>
<text x="57.4" y="208.8">0.1u</text>
<text x="125.5" y="209.6">1k</text>
<text x="135.3" y="207.7">VCCA</text>
<text x="83.5" y="211.1">GND</text>
<text x="138.7" y="214.6">10k</text>
<text x="150.4" y="214.7">0.1u</text>
<text x="50.5" y="218.7">GND</text>
<text x="58.5" y="217.2">VCCREF</text>
<text x="120.4" y="218.8">GND</text>
<text x="112.6" y="224.7" transform="rotate(-90 112.6 224.7)">TO_ADC</text>
<text x="144.5" y="223.8">GND</text>
<text x="169.8" y="227.3">3.3k</text>
<text x="190" y="222.5">MMBFJ177</text>
<text x="135.8" y="228.3" transform="rotate(-90 135.8 228.3)">SPDT_1</text>
<text x="131.1" y="237.5">100</text>
<text x="200.4" y="236.5">GND</text>
<text x="116.7" y="240.8">GND</text>
</g>
<g font-size="2.3" fill="#000080">
<text x="85.6" y="2.8">J10</text>
<text x="118.6" y="11.6">J11</text>
<text x="85.6" y="25.6">J1</text>
<text x="118.6" y="25.6">J3</text>
<text x="216.8" y="50.9">U7</text>
<text x="241.8" y="52.4">C10</text>
<text x="251.8" y="52.4">C9+12V</text>
<text x="295.9" y="51.8">PWRR</text>
<text x="267.1" y="54.9">C11</text>
<text x="277.4" y="54.9">C12</text>
<text x="287.9" y="54.8">R13</text>
<text x="319.6" y="59.8">U11</text>
<text x="348.5" y="61.3">C17</text>
<text x="358.5" y="61.3">C18</text>
<text x="375" y="63.8">C19</text>
<text x="384" y="63.8">C20</text>
<text x="405.4" y="66.3">J7</text>
<text x="87.4" y="75.2">R15</text>
<text x="387.1" y="74">R11</text>
<text x="136.9" y="82.8">P1</text>
<text x="215.5" y="80.1">U6</text>
<text x="252" y="81.6">C13</text>
<text x="262" y="81.6">C14+12V</text>
<text x="90.4" y="85.3">LED1</text>
<text x="278.5" y="84.1">C15</text>
<text x="287.5" y="84.1">C16</text>
<text x="303.8" y="87.8">J6</text>
<text x="390.1" y="84.1">PWRD</text>
<text x="272.8" y="94.3">R12</text>
<text x="275.8" y="104.4">PWRDA</text>
<text x="90.7" y="119.7">J2</text>
<text x="134.3" y="120.7">J4</text>
<text x="134.3" y="130.8">J12</text>
<text x="207.3" y="131.1">C6</text>
<text x="230.1" y="127.3">U5</text>
<text x="259.6" y="133.6">C5</text>
<text x="172.4" y="139.7">J9</text>
<text x="90.7" y="152.7">J13</text>
<text x="201.7" y="161.6">R3</text>
<text x="226.6" y="159">C7</text>
<text x="291.2" y="156.5">U4</text>
<text x="307.1" y="157.7">R5</text>
<text x="115.2" y="164.1">U10</text>
<text x="321.6" y="162.8">R6</text>
<text x="120.2" y="179.3">R10</text>
<text x="311.4" y="176">C8</text>
<text x="324.8" y="176.8">R4</text>
<text x="81.5" y="181.9">C1</text>
<text x="160.3" y="183.1">U2</text>
<text x="202.4" y="180.6">J5</text>
<text x="18" y="189.5">C2</text>
<text x="28.2" y="190.7">U1</text>
<text x="54.9" y="186.9">R1</text>
<text x="96.6" y="190.7">U8</text>
<text x="237.7" y="188.3">U3</text>
<text x="125.5" y="197.1">R8</text>
<text x="208" y="199.5">J14</text>
<text x="57.4" y="206.5">C4</text>
<text x="125.5" y="207.3">R9</text>
<text x="138.7" y="212.3">R2</text>
<text x="150.4" y="212.4">C3</text>
<text x="169.8" y="225">R14</text>
<text x="189.4" y="225.1">Q3</text>
<text x="131.1" y="235.1">R7</text>
<text x="148.3" y="247.7">J8</text>
</g>
<g font-size="2.3">
<text x="75.9" y="10.6" transform="rotate(-90 75.9 10.6)">1</text>
<text x="78.4" y="10.6" transform="rotate(-90 78.4 10.6)">2</text>
<text x="81" y="10.6" transform="rotate(-90 81 10.6)">3</text>
<text x="83.5" y="10.6" transform="rotate(-90 83.5 10.6)">4</text>
<text x="86.1" y="10.6" transform="rotate(-90 86.1 10.6)">5</text>
<text x="88.6" y="10.6" transform="rotate(-90 88.6 10.6)">6</text>
<text x="91.1" y="10.6" transform="rotate(-90 91.1 10.6)">7</text>
<text x="93.7" y="10.6" transform="rotate(-90 93.7 10.6)">8</text>
<text x="96.2" y="10.6" transform="rotate(-90 96.2 10.6)">9</text>
<text x="98.8" y="10.6" transform="rotate(-90 98.8 10.6)">10</text>
<text x="112" y="18.5" transform="rotate(-90 112 18.5)">1</text>
<text x="114.5" y="18.5" transform="rotate(-90 114.5 18.5)">2</text>
<text x="117" y="18.5" transform="rotate(-90 117 18.5)">3</text>
<text x="119.6" y="18.5" transform="rotate(-90 119.6 18.5)">4</text>
<text x="122.1" y="18.5" transform="rotate(-90 122.1 18.5)">5</text>
<text x="124.7" y="18.5" transform="rotate(-90 124.7 18.5)">6</text>
<text x="127.2" y="18.5" transform="rotate(-90 127.2 18.5)">7</text>
<text x="129.7" y="18.5" transform="rotate(-90 129.7 18.5)">8</text>
<text x="75.9" y="33.5" transform="rotate(-90 75.9 33.5)">1</text>
<text x="78.4" y="33.5" transform="rotate(-90 78.4 33.5)">2</text>
<text x="81" y="33.5" transform="rotate(-90 81 33.5)">3</text>
<text x="83.5" y="33.5" transform="rotate(-90 83.5 33.5)">4</text>
<text x="86.1" y="33.5" transform="rotate(-90 86.1 33.5)">5</text>
<text x="88.6" y="33.5" transform="rotate(-90 88.6 33.5)">6</text>
<text x="91.1" y="33.5" transform="rotate(-90 91.1 33.5)">7</text>
<text x="93.7" y="33.5" transform="rotate(-90 93.7 33.5)">8</text>
<text x="96.2" y="33.5" transform="rotate(-90 96.2 33.5)">9</text>
<text x="98.8" y="33.5" transform="rotate(-90 98.8 33.5)">10</text>
<text x="112" y="32.5" transform="rotate(-90 112 32.5)">1</text>
<text x="114.5" y="32.5" transform="rotate(-90 114.5 32.5)">2</text>
<text x="117" y="32.5" transform="rotate(-90 117 32.5)">3</text>
<text x="119.6" y="32.5" transform="rotate(-90 119.6 32.5)">4</text>
<text x="122.1" y="32.5" transform="rotate(-90 122.1 32.5)">5</text>
<text x="124.7" y="32.5" transform="rotate(-90 124.7 32.5)">6</text>
<text x="127.2" y="32.5" transform="rotate(-90 127.2 32.5)">7</text>
<text x="129.7" y="32.5" transform="rotate(-90 129.7 32.5)">8</text>
<text x="208.8" y="59">4</text>
<text x="223.1" y="57.8">VIN</text>
<text x="227.9" y="59">2</text>
<text x="227.9" y="56.5">3</text>
<text x="74.6" y="62.5" transform="rotate(-90 74.6 62.5)">10</text>
<text x="77.2" y="62.5" transform="rotate(-90 77.2 62.5)">9</text>
<text x="79.7" y="62.5" transform="rotate(-90 79.7 62.5)">8</text>
<text x="82.3" y="62.5" transform="rotate(-90 82.3 62.5)">7</text>
<text x="84.7" y="62.3" transform="rotate(-90 84.7 62.3)">6</text>
<text x="87.4" y="62.4" transform="rotate(-90 87.4 62.4)">5</text>
<text x="89.9" y="62.4" transform="rotate(-90 89.9 62.4)">4</text>
<text x="92.4" y="62.4" transform="rotate(-90 92.4 62.4)">3</text>
<text x="94.9" y="62.4" transform="rotate(-90 94.9 62.4)">2</text>
<text x="97.5" y="62.4" transform="rotate(-90 97.5 62.4)">1</text>
<text x="110.2" y="62.4" transform="rotate(-90 110.2 62.4)">18</text>
<text x="112.7" y="62.4" transform="rotate(-90 112.7 62.4)">17</text>
<text x="115.3" y="62.4" transform="rotate(-90 115.3 62.4)">16</text>
<text x="117.8" y="62.4" transform="rotate(-90 117.8 62.4)">15</text>
<text x="120.3" y="62.4" transform="rotate(-90 120.3 62.4)">14</text>
<text x="122.9" y="62.4" transform="rotate(-90 122.9 62.4)">13</text>
<text x="125.4" y="62.5" transform="rotate(-90 125.4 62.5)">12</text>
<text x="128" y="62.5" transform="rotate(-90 128 62.5)">11</text>
<text x="211.8" y="60">TAB</text>
<text x="216.9" y="62.8">ADJ/GND</text>
<text x="220.6" y="60.3">VOUT</text>
<text x="227.9" y="61.6">1</text>
<text x="330.8" y="65.4">3</text>
<text x="75.7" y="68.7" transform="rotate(-90 75.7 68.7)">SCL</text>
<text x="78.2" y="68.9" transform="rotate(-90 78.2 68.9)">SDA</text>
<text x="80.7" y="70.3" transform="rotate(-90 80.7 70.3)">AREF</text>
<text x="83.3" y="69.3" transform="rotate(-90 83.3 69.3)">GND</text>
<text x="85.8" y="68.2" transform="rotate(-90 85.8 68.2)">D13</text>
<text x="88.4" y="68.3" transform="rotate(-90 88.4 68.3)">D12</text>
<text x="90.9" y="68.3" transform="rotate(-90 90.9 68.3)">D11</text>
<text x="93.4" y="68.3" transform="rotate(-90 93.4 68.3)">D10</text>
<text x="96" y="67.1" transform="rotate(-90 96 67.1)">D9</text>
<text x="98.5" y="67.1" transform="rotate(-90 98.5 67.1)">D8</text>
<text x="111.2" y="67" transform="rotate(-90 111.2 67)">D7</text>
<text x="113.7" y="67" transform="rotate(-90 113.7 67)">D6</text>
<text x="116.3" y="67" transform="rotate(-90 116.3 67)">D5</text>
<text x="118.8" y="67" transform="rotate(-90 118.8 67)">D4</text>
<text x="121.4" y="67" transform="rotate(-90 121.4 67)">D3</text>
<text x="123.9" y="67" transform="rotate(-90 123.9 67)">D2</text>
<text x="126.5" y="67.2" transform="rotate(-90 126.5 67.2)">D1</text>
<text x="129" y="67.2" transform="rotate(-90 129 67.2)">D0</text>
<text x="311.7" y="67.9">4</text>
<text x="314.7" y="68.9">TAB</text>
<text x="319.8" y="71.7">ADJ/GND</text>
<text x="323.5" y="69.2">VOUT</text>
<text x="326" y="66.7">VIN</text>
<text x="330.8" y="70.5">1</text>
<text x="330.8" y="67.9">2</text>
<text x="406.6" y="73.3">1</text>
<text x="406.6" y="75.8">2</text>
<text x="207.5" y="88.2">4</text>
<text x="210.5" y="89.3">TAB</text>
<text x="219.3" y="89.5">VOUT</text>
<text x="221.8" y="87">VIN</text>
<text x="226.7" y="88.2">2</text>
<text x="226.7" y="85.7">3</text>
<text x="215.7" y="92.1">ADJ/GND</text>
<text x="226.7" y="90.8">1</text>
<text x="305" y="94.9">1</text>
<text x="88.3" y="101.2" transform="rotate(-90 88.3 101.2)">POWER</text>
<text x="90.8" y="101.2" transform="rotate(-90 90.8 101.2)">IOREF</text>
<text x="93.4" y="101.2" transform="rotate(-90 93.4 101.2)">RESET</text>
<text x="95.9" y="101.2" transform="rotate(-90 95.9 101.2)">3V3</text>
<text x="98.5" y="101.2" transform="rotate(-90 98.5 101.2)">5V</text>
<text x="101" y="101.2" transform="rotate(-90 101 101.2)">GND</text>
<text x="103.6" y="101.2" transform="rotate(-90 103.6 101.2)">GND</text>
<text x="106.1" y="101.2" transform="rotate(-90 106.1 101.2)">VIN</text>
<text x="118.8" y="101.3" transform="rotate(-90 118.8 101.3)">A0</text>
<text x="121.3" y="101.3" transform="rotate(-90 121.3 101.3)">A1</text>
<text x="123.8" y="101.3" transform="rotate(-90 123.8 101.3)">A2</text>
<text x="126.4" y="101.3" transform="rotate(-90 126.4 101.3)">A3</text>
<text x="128.9" y="101.3" transform="rotate(-90 128.9 101.3)">A4</text>
<text x="131.5" y="101.3" transform="rotate(-90 131.5 101.3)">A5</text>
<text x="305" y="97.4">2</text>
<text x="87.3" y="105.5" transform="rotate(-90 87.3 105.5)">25</text>
<text x="89.8" y="105.5" transform="rotate(-90 89.8 105.5)">26</text>
<text x="92.4" y="105.5" transform="rotate(-90 92.4 105.5)">27</text>
<text x="94.9" y="105.5" transform="rotate(-90 94.9 105.5)">28</text>
<text x="97.4" y="105.5" transform="rotate(-90 97.4 105.5)">29</text>
<text x="100" y="105.5" transform="rotate(-90 100 105.5)">30</text>
<text x="102.6" y="105.5" transform="rotate(-90 102.6 105.5)">31</text>
<text x="105.1" y="105.5" transform="rotate(-90 105.1 105.5)">32</text>
<text x="117.8" y="105.6" transform="rotate(-90 117.8 105.6)">19</text>
<text x="120.3" y="105.6" transform="rotate(-90 120.3 105.6)">20</text>
<text x="122.8" y="105.6" transform="rotate(-90 122.8 105.6)">21</text>
<text x="125.4" y="105.6" transform="rotate(-90 125.4 105.6)">22</text>
<text x="127.9" y="105.6" transform="rotate(-90 127.9 105.6)">23</text>
<text x="130.5" y="105.6" transform="rotate(-90 130.5 105.6)">24</text>
<text x="89.1" y="115.4" transform="rotate(-90 89.1 115.4)">8</text>
<text x="91.6" y="115.4" transform="rotate(-90 91.6 115.4)">7</text>
<text x="94.2" y="115.4" transform="rotate(-90 94.2 115.4)">6</text>
<text x="96.7" y="115.4" transform="rotate(-90 96.7 115.4)">5</text>
<text x="99.3" y="115.4" transform="rotate(-90 99.3 115.4)">4</text>
<text x="101.8" y="115.4" transform="rotate(-90 101.8 115.4)">3</text>
<text x="104.3" y="115.4" transform="rotate(-90 104.3 115.4)">2</text>
<text x="106.9" y="115.4" transform="rotate(-90 106.9 115.4)">1</text>
<text x="119.8" y="122.1" transform="rotate(-90 119.8 122.1)">6</text>
<text x="122.4" y="122.1" transform="rotate(-90 122.4 122.1)">5</text>
<text x="124.9" y="122.1" transform="rotate(-90 124.9 122.1)">4</text>
<text x="127.5" y="122.1" transform="rotate(-90 127.5 122.1)">3</text>
<text x="130" y="122.1" transform="rotate(-90 130 122.1)">2</text>
<text x="132.5" y="122.1" transform="rotate(-90 132.5 122.1)">1</text>
<text x="119.8" y="132.2" transform="rotate(-90 119.8 132.2)">6</text>
<text x="122.4" y="132.2" transform="rotate(-90 122.4 132.2)">5</text>
<text x="124.9" y="132.2" transform="rotate(-90 124.9 132.2)">4</text>
<text x="127.5" y="132.2" transform="rotate(-90 127.5 132.2)">3</text>
<text x="130" y="132.2" transform="rotate(-90 130 132.2)">2</text>
<text x="132.5" y="132.2" transform="rotate(-90 132.5 132.2)">1</text>
<text x="222.6" y="132.7">1</text>
<text x="222.6" y="135.2">2</text>
<text x="222.6" y="137.8">3</text>
<text x="224.9" y="134">CS#</text>
<text x="224.9" y="136.5">REF</text>
<text x="233.4" y="134">SDO</text>
<text x="235.4" y="136.5">FS</text>
<text x="239.4" y="137.8">6</text>
<text x="239.4" y="135.2">7</text>
<text x="239.4" y="132.7">8</text>
<text x="165.6" y="141.1" transform="rotate(-90 165.6 141.1)">3</text>
<text x="168.1" y="141.1" transform="rotate(-90 168.1 141.1)">2</text>
<text x="170.6" y="141.1" transform="rotate(-90 170.6 141.1)">1</text>
<text x="222.6" y="140.3">4</text>
<text x="224.9" y="139">GND</text>
<text x="224.9" y="141.6">AIN</text>
<text x="232.4" y="141.6">SCLK</text>
<text x="233.5" y="139">VDD</text>
<text x="239.4" y="140.3">5</text>
<text x="89.1" y="148.4" transform="rotate(-90 89.1 148.4)">8</text>
<text x="91.6" y="148.4" transform="rotate(-90 91.6 148.4)">7</text>
<text x="94.2" y="148.4" transform="rotate(-90 94.2 148.4)">6</text>
<text x="96.7" y="148.4" transform="rotate(-90 96.7 148.4)">5</text>
<text x="99.3" y="148.4" transform="rotate(-90 99.3 148.4)">4</text>
<text x="101.8" y="148.4" transform="rotate(-90 101.8 148.4)">3</text>
<text x="104.3" y="148.4" transform="rotate(-90 104.3 148.4)">2</text>
<text x="106.9" y="148.4" transform="rotate(-90 106.9 148.4)">1</text>
<text x="301.7" y="161.9">2</text>
<text x="228.8" y="163.2">4</text>
<text x="232.4" y="164.2">VDD</text>
<text x="241.1" y="164.2">GND</text>
<text x="248.4" y="163.2">3</text>
<text x="282.2" y="164.4">1</text>
<text x="285.7" y="165.5">D</text>
<text x="296.7" y="162.9">S1</text>
<text x="296.7" y="168">S2</text>
<text x="301.7" y="167">8</text>
<text x="110.7" y="169.5">1</text>
<text x="120.1" y="169.5">2</text>
<text x="228.8" y="168.3">6</text>
<text x="232.4" y="169.3">IN</text>
<text x="241.6" y="169.3">VSS</text>
<text x="248.4" y="173.3">5</text>
<text x="248.4" y="168.3">7</text>
<text x="282.2" y="169.5">5</text>
<text x="285.7" y="170.5">NC</text>
<text x="228.8" y="175.9">8</text>
<text x="232.4" y="176.9">S2</text>
<text x="242.8" y="174.3">NC</text>
<text x="244.5" y="179.4">D</text>
<text x="248.4" y="178.4">1</text>
<text x="282.2" y="179.7">3</text>
<text x="282.2" y="174.6">7</text>
<text x="285.7" y="175.6">VSS</text>
<text x="297.2" y="175.6">IN</text>
<text x="301.7" y="179.7">4</text>
<text x="301.7" y="174.6">6</text>
<text x="228.8" y="181">2</text>
<text x="232.4" y="182">S1</text>
<text x="285.7" y="180.7">GND</text>
<text x="294.7" y="180.7">VDD</text>
<text x="151.4" y="188.6">2</text>
<text x="154.9" y="189.6">S1</text>
<text x="170.9" y="191.1">1</text>
<text x="201.6" y="188.3" transform="rotate(-90 201.6 188.3)">1</text>
<text x="204.2" y="188.3" transform="rotate(-90 204.2 188.3)">2</text>
<text x="19.4" y="196.2">1</text>
<text x="21.7" y="197.5">VDD</text>
<text x="31.4" y="197.5">VOUT</text>
<text x="38.7" y="196.2">8</text>
<text x="88" y="196.2">1</text>
<text x="90.3" y="197.5">OUTA</text>
<text x="103.4" y="197.5">V+</text>
<text x="107.3" y="196.2">8</text>
<text x="151.4" y="193.7">8</text>
<text x="154.9" y="194.7">S2</text>
<text x="165.4" y="197.2">NC</text>
<text x="167" y="192.1">D</text>
<text x="170.9" y="196.2">5</text>
<text x="19.4" y="198.7">2</text>
<text x="19.4" y="201.3">3</text>
<text x="19.4" y="203.8">4</text>
<text x="21.7" y="200">CS#</text>
<text x="21.7" y="202.5">SCK</text>
<text x="31.6" y="202.5">VREF</text>
<text x="33.1" y="200">VSS</text>
<text x="38.7" y="203.8">5</text>
<text x="38.7" y="201.3">6</text>
<text x="38.7" y="198.7">7</text>
<text x="88" y="198.7">2</text>
<text x="88" y="201.3">3</text>
<text x="88" y="203.8">4</text>
<text x="90.3" y="200">-INA</text>
<text x="90.3" y="202.5">+INA</text>
<text x="99.9" y="200">OUTB</text>
<text x="101.7" y="202.5">-INB</text>
<text x="107.3" y="203.8">5</text>
<text x="107.3" y="201.3">6</text>
<text x="107.3" y="198.7">7</text>
<text x="151.4" y="201.3">6</text>
<text x="154.9" y="202.3">IN</text>
<text x="164.1" y="202.3">VSS</text>
<text x="170.9" y="201.3">7</text>
<text x="203.7" y="200" transform="rotate(-90 203.7 200)">2</text>
<text x="206.2" y="200" transform="rotate(-90 206.2 200)">1</text>
<text x="21.7" y="205.1">SDI</text>
<text x="30.3" y="205.1">LDAC#</text>
<text x="90.3" y="205.1">V-</text>
<text x="101.1" y="205.1">+INB</text>
<text x="151.4" y="206.4">4</text>
<text x="154.9" y="207.4">VDD</text>
<text x="163.6" y="207.4">GND</text>
<text x="170.9" y="206.4">3</text>
<text x="141.4" y="249.1" transform="rotate(-90 141.4 249.1)">3</text>
<text x="144" y="249.1" transform="rotate(-90 144 249.1)">2</text>
<text x="146.5" y="249.1" transform="rotate(-90 146.5 249.1)">1</text>
</g>
</svg>
